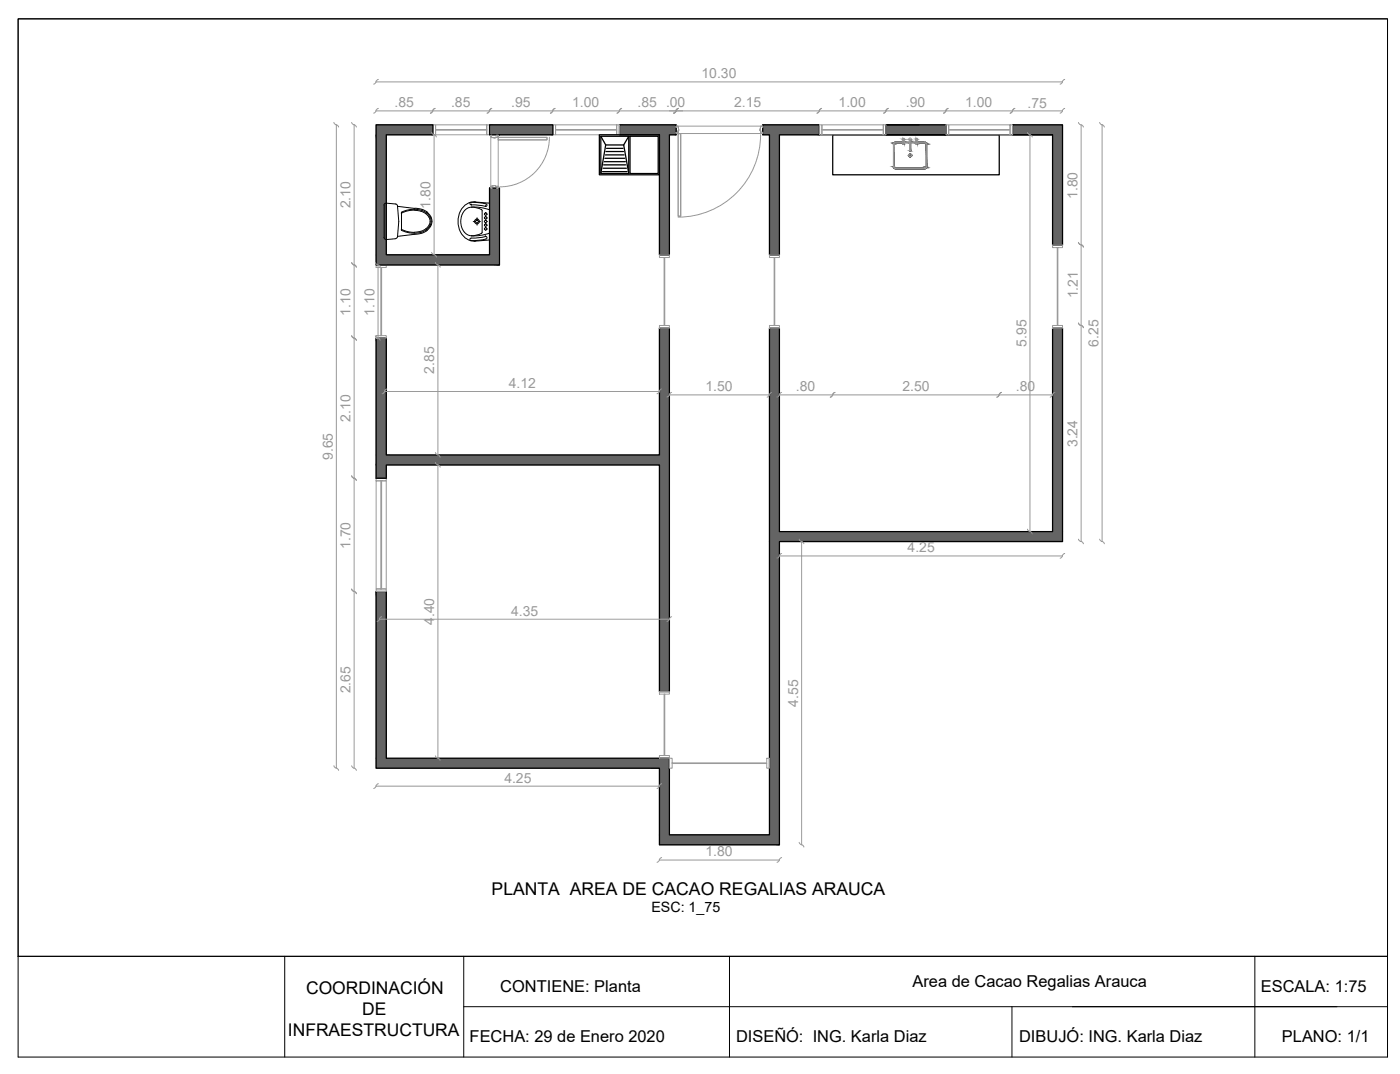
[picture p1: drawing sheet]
<svg xmlns="http://www.w3.org/2000/svg" width="280mm" height="215mm" viewBox="0 0 280 215" stroke-linecap="round" stroke-linejoin="round" font-family="sans-serif">
<!-- layer: 0 -->
<g fill="#636466" stroke="#636466" stroke-width=".2">
<path d="M202.6 25l10 2v-2zM202.6 25l10 2h-10z"/>
<path d="M177.3 25l12 2v-2zM177.3 25l12 2h-12z"/>
<path d="M152.6 25l11.3 2v-2zM152.6 25l11.3 2h-11.3z"/>
<path d="M123.9 25l11.4 2v-2zM123.9 25l11.4 2h-11.4z"/>
<path d="M97.9 25l12.7 2v-2zM97.9 25l12.7 2h-12.7z"/>
<path d="M75.3 25l11.3 2v-2zM75.3 25l11.3 2h-11.3z"/>
<path d="M210.6 27l2 22v-22zM210.6 27l2 22h-2z"/>
<path d="M154 27l1.9 24v-24zM154 27l1.9 24h-1.9z"/>
<path d="M131.9 27l2 24v-24zM131.9 27l2 24h-2z"/>
<path d="M97.9 37.6l2 13.4v-13.4zM97.9 37.6l2 13.4h-2z"/>
<path d="M75.3 27l2 24v-24zM75.3 27l2 24h-2z"/>
<path d="M75.3 51l24.6 2v-2zM75.3 51l24.6 2h-24.6z"/>
<path d="M131.9 65.7l2 25.3v-25.3zM131.9 65.7l2 25.3h-2z"/>
<path d="M75.3 67.6l2 23.4v-23.4zM75.3 67.6l2 23.4h-2z"/>
<path d="M75.3 91l58.6 2v-2zM75.3 91l58.6 2h-58.6z"/>
<path d="M75.3 93l2 2.7v-2.7zM75.3 93l2 2.7h-2z"/>
<path d="M210.6 65.7l2 40.6v-40.6zM210.6 65.7l2 40.6h-2z"/>
<path d="M154 65.7l1.9 40.6v-40.6zM154 65.7l1.9 40.6h-1.9z"/>
<path d="M154 106.3l58.6 2v-2zM154 106.3l58.6 2h-58.6z"/>
<path d="M131.9 93l2 45.3v-45.3zM131.9 93l2 45.3h-2z"/>
<path d="M75.3 118.3l2 33.4v-33.4zM75.3 118.3l2 33.4h-2z"/>
<path d="M75.3 151.7l58.6 2v-2zM75.3 151.7l58.6 2h-58.6z"/>
<path d="M154 108.3l1.9 58.7v-58.7zM154 108.3l1.9 58.7h-1.9z"/>
<path d="M131.9 153.7l2 13.3v-13.3zM131.9 153.7l2 13.3h-2z"/>
<path d="M131.9 167l24 2v-2zM131.9 167l24 2h-24z"/>
</g>
<g fill="none" stroke="#000" stroke-width=".25">
<path d="M75.3 25h11.3v2h-9.3v24h20.6v-13.4h2v15.4h-24.6zM97.9 25h12.7v2h-12.7zM119.9 27h12v8h-12zM120.2 27.3h5.6v7.4h-5.6zM120.2 27.3l1 1.7h3.6M120.6 34.3h4.9M120.7 33.7h4.6M120.8 33h4.4M120.9 32.3h4.2M121 31.7h4M121.1 31h3.8M121.2 29l-1 5.7"/>
<path d="M121.2 30.3h3.5M121.4 29.7h3.3M123.9 25h11.4v2h-1.4v24h-2v-24h-8zM124.8 29l1 5.7M125.8 27.3l-1 1.7M126.1 27.3h5.6v7.4h-5.6zM152.6 25h11.3v2h-8v24h-1.9v-24h-1.4zM163.9 27h46.7M166.6 27h33.3v8h-33.3zM177.3 25h12v2h-12zM177.3 25h6.6M202.6 25h10v24h-2v-22h-8z"/>
<path d="M75.3 67.6h2v23.4h54.6v-25.3h2v72.6h-2v-45.3h-54.6v2.7h-2zM75.3 95.7h2M75.3 118.3h2v33.4h56.6v15.3h20.1v-101.3h1.9v40.6h54.7v-40.6h2v42.6h-56.7v60.7h-24v-15.3h-56.6z"/>
</g>
<!-- layer: PUERTAS -->
<g fill="none" stroke="#989898" stroke-width=".2">
<path d="M86.6 25h.6v2h-.6zM87.2 25h10.2v2h-10.2zM87.2 25.9h10.2v.1h-10.2zM97.4 25h.5v2h-.5zM98.2 37.3l.7-.2 .8 .2v.3h-.3h.2v-.3h-.5v-.2l-.9 .2v.3h.3h-.3zM98.2 27.1h.3h-.3v.3l.7 .2 .7-.2v-.3h-.2h.3v.4h-.6v.1l-.9-.1zM98.2 27.1v10.5M99.7 27.5h9.8v.5h-9.8zM99.7 28v9.3M109.9 27.4a9.9 9.9 0 0 1-9.9 10M110.6 25h.6v2h-.6zM111.2 25h12.2v2h-12.2z"/>
<path d="M111.2 25.9h12.2v.1h-12.2zM123.4 25h.5v2h-.5zM135.3 25.2h.4l.1 .7-.1 .8h-.4v-.2v.2h.3v-.5h.2l-.2-.9h-.3v.2zM135.3 25.2h17.3M135.7 26.7h.5v16.6h-.5zM135.7 26.8h.5v16.4h-.5zM136.2 26.7h16M152.2 26.9a16.5 16.5 0 0 1-16.5 16.5M152.2 25.2h.4v.3v-.2h-.4l-.1 .6 .1 .8h.4v-.2v.2h-.4v-.5h-.2zM163.9 25h.6v2h-.6zM164.5 25h12.2v2h-12.2zM164.5 25.9h12.2v.1h-12.2z"/>
<path d="M176.7 25h.6v2h-.6zM189.3 25h.5v2h-.5zM189.8 25h12.3v2h-12.3zM189.8 25.9h12.3v.1h-12.3zM202.1 25h.5v2h-.5zM75.3 53h2v.5h-2zM76.2 53.5h.2v13.6h-.2zM131.9 51h2v.5h-2zM132.9 51.5h.1v13.6h-.1zM154 51h1.9v.5h-1.9zM154.9 51.5h.1v13.6h-.1zM210.6 49h2v.5h-2z"/>
<path d="M211.5 49.5h.2v15.6h-.2zM75.3 67.1h2v.5h-2zM131.9 65.1h2v.6h-2zM154 65.1h1.9v.6h-1.9zM210.6 65.1h2v.6h-2zM75.3 95.7h2v.5h-2zM75.3 96.2h2v21.6h-2zM76.2 96.2h.2v21.6h-.2zM75.3 117.8h2v.5h-2zM131.9 138.3h2v.6h-2zM132.9 138.9h.1v12.2h-.1zM131.9 151.1h2v.6h-2z"/>
<path d="M133.9 151.7h.6v2h-.6zM134.5 152.6h18.9v.1h-18.9zM153.4 151.7h.6v2h-.6z"/>
</g>
<!-- layer: lineas de proyeccion -->
<g fill="none" stroke="#000" stroke-width=".2">
<path d="M76.8 47.5l.2 .3 .3 .1M76.9 41.1v6.4M77.3 40.6l-.3 .1-.2 .3M77.3 40.6l1.9 .2 .3 .2 .3 3.3-.3 3.1M79.2 47.8l-1.9 .1M79.5 47.3l-.3 .4M79.5 41.3l3.5 .4M80.3 45.9l1.3 .4 1.4 .2M80.3 46a5.6 5.6 0 0 0 4 .5M80.3 42.5v3.6M83 42l-1.4 .2-1.3 .5M83 41.7l1.3 .2"/>
<path d="M83 42.1l1.2 .2M84.2 46.3l-1.2 .1M84.3 42.3l.9 .5M84.3 42.1a5.6 5.6 0 0 0-4 .4M84.3 42.1a2.84 2.84 0 0 1 1.7 1.3M84.3 46.7l-4.8 .6M84.4 41.9l1.1 .5M85.2 42.7l.6 .8M85.2 45.8l-.9 .5M85.3 45.9l-1 .6M85.4 42.4a2.16 2.16 0 0 1 0 3.7M85.5 46.1l-1.1 .6"/>
<path d="M85.9 43.5a1.77 1.77 0 0 1-.7 2.3M86 43.4a1.98 1.98 0 0 1-.7 2.6"/>
</g>
<!-- layer: aparatos -->
<g fill="none" stroke="#000" stroke-width=".2">
<path d="M94.3 40.4l-.3 .3 .3 .3M94.3 47.6l-.3 .3 .3 .3M94.3 40.5a7.2 7.2 0 0 1 3.1 .4v.3l-.3 .1M94.3 41h.1M94.3 41h1.4l1.4 .3M94.3 41.4l1.9 .1 1.7 .5M94.7 44.3h.5M94.8 40.4l3.1 .2v7.4l-3.1 .3M95.2 40.4a3.4 3.4 0 0 0-3.6 3.6 3.6 3.6 0 0 0 3.6 4.2M95.4 43.6v.4M95.4 44.6v.4M95.7 44.3h.4"/>
<path d="M96.3 46.7a2.56 2.56 0 0 1-4.1-1.7 2.76 2.76 0 0 1 2.1-3.6l1.3 .2a.86 .86 0 0 1 .9 .5v4.4l-.2 .2M96.9 44.3h.1M96.9 42.8h.1M96.9 43.6h.1M96.9 45h.1M96.9 45.8h.1M97.1 47.3l.3 .1v.3a6.9 6.9 0 0 1-3.1 .4M97.1 47.3h.1M97.1 47.3l-2.8 .3M97.1 41.3h.1M97.2 43.1h.1M97.2 43.8v.1"/>
<path d="M97.2 44.5v.1M97.2 45.3h.1M97.2 46v.1M97.2 42.5v.1M97.2 43.3h.1M97.2 44v.1M97.2 44.7v.1M97.2 45.5v.1M97.4 44.3h.1M97.4 42.8h.1M97.4 43.6h.1M97.4 45h.1"/>
<path d="M97.4 45.8h.1M97.9 46.6l-1.7 .5-1.9 .1"/>
<circle cx="95.4" cy="44.3" r=".28"/>
<circle cx="95.4" cy="44.3" r=".49"/>
<circle cx="97.2" cy="45" r=".23"/>
<circle cx="97.2" cy="45.8" r=".23"/>
<circle cx="97.2" cy="44.3" r=".23"/>
<circle cx="97.2" cy="42.8" r=".23"/>
<circle cx="97.2" cy="43.6" r=".23"/>
</g>
<!-- layer: COTAS -->
<g fill="none" stroke="#989898" stroke-width=".2">
<path d="M75.3 16.4h137.3M67.3 25v128.7M70.9 25v128.7M75.3 22.2h137.3M86.9 27v24M133.9 22.2h2.7M206.1 27v79.3M216.3 25v83.3M220.5 25v83.3M75.6 53v14.6M87.6 53v38M76.9 78.3h55"/>
<path d="M133.9 79h20.1M155.9 79h54.7M87.6 93v58.7M155.9 111.2h56.7M160.4 108.3v60.7M75.9 123.9h58M75.3 157.3h56.6M131.9 172h24"/>
</g>
<!-- layer: 0 -->
<g fill="none" stroke="#989898" stroke-width=".2">
<path d="M75.7 15.9l-.9 .9M212.6 16.4l-.5 .4M213 15.9l-.4 .5M66.8 24.5l.9 .9M70.4 24.5l.9 .9M75.7 21.7l-.9 .9M86.4 26.5l.9 .9M87 21.7l-.9 .9M98.4 21.7l-.9 .9M111 21.7l-.9 .9M123.9 22.2l-.4 .4M124.4 21.7l-.5 .5"/>
<path d="M135.7 21.7l-.9 .9M164.4 21.7l-.9 .9M177.7 21.7l-.9 .9M189.7 21.7l-.9 .9M203 21.7l-.9 .9M205.6 26.5l.9 .9M212.6 22.2l-.5 .4M213 21.7l-.4 .5M215.8 24.5l.4 .5M216.3 24.9l.5 .5M220 24.5l1 .9M70.4 52.5l.9 .9"/>
<path d="M75.1 52.5l.5 .5M75.6 53l.5 .4M86.4 50.5l.4 .5M86.8 50.9l.5 .5M87.1 52.5l1 .9M215.8 48.5l.4 .5M216.3 49l.5 .4M70.4 67.2l.9 .9M75.1 67.2l.5 .4M75.6 67.6l.5 .5M77.4 77.8l-.9 1M131.9 78.3l-.4 .5"/>
<path d="M132.4 77.8l-.5 .5M134.4 78.5l-1 .9M153.9 79l-.4 .4M154.4 78.5l-.5 .5M156.4 78.5l-.9 .9M166.6 79l-.5 .4M167.1 78.5l-.5 .5M199.9 79l-.5 .4M200.4 78.5l-.5 .5M211 78.5l-.9 .9M215.8 64.6l.4 .5M216.3 65.1l.5 .5"/>
<path d="M70.4 95.2l.9 .9M87.1 92.5l1 1M87.1 90.5l1 1M70.4 117.8l.9 1M156.4 110.7l-.9 1M159.9 107.8l.5 .5M160.4 108.3l.4 .5M205.6 105.9l.4 .4M206 106.3l.5 .5M212.6 111.2l-.5 .5M213 110.7l-.4 .5M215.8 107.8l.4 .5"/>
<path d="M216.3 108.3l.5 .5M220 107.8l.5 .5M220.5 108.3l.5 .5M75.9 123.8l-.5 .5M76.4 123.4l-.5 .4M134.4 123.4l-1 .9M66.8 153.2l.9 .9M70.4 153.2l.9 .9M75.7 156.8l-.9 .9M87.1 151.2l1 .9M131.9 157.2l-.4 .5M132.4 156.8l-.5 .4"/>
<path d="M131.9 172l-.4 .5M132.4 171.5l-.5 .5M156.4 171.5l-.9 1M159.9 168.5l.9 .9"/>
</g>
<!-- layer: ACHUMURO -->
<g fill="#636466" stroke="#636466" stroke-width=".2">
<path d="M185.1 33.6h.2z"/>
<path d="M178.9 33.7h6.3z"/>
<path d="M183.3 27.9h.2z"/>
<path d="M182 27.9h.1z"/>
<path d="M180.7 28.7h.2z"/>
<path d="M180.7 28.8h.2z"/>
<path d="M183.3 28.8h.2z"/>
<path d="M183.5 28.4h1.6zM183.5 28.4h1.6z"/>
<path d="M179.2 28.4h1.5zM179.1 28.4h1.6z"/>
<path d="M183.5 28.4h1.7zM183.5 28.4h1.7z"/>
<path d="M179.1 28.4h1.6zM179 28.4h1.7z"/>
<path d="M183.5 28.4l1.7 .1zM183.5 28.4l1.7 .1z"/>
<path d="M179 28.4l1.7 .1zM178.9 28.5h1.8z"/>
<path d="M183.5 28.5h1.8zM183.5 28.5h1.8z"/>
<path d="M178.9 28.5h1.8zM178.9 28.5h1.8z"/>
<path d="M183.5 28.5l1.8 .1zM183.5 28.5l1.8 .1z"/>
<path d="M182.2 28.4l1.1 .2v-.2zM182.2 28.4l1.1 .2h-1.1z"/>
<path d="M180.9 28.4l1.1 .2v-.2zM180.9 28.4l1.1 .2h-1.1z"/>
<path d="M178.9 28.5l1.8 .1zM178.9 28.5l1.8 .1z"/>
<path d="M185 28.6h.3zM185 28.6h.3z"/>
<path d="M178.9 28.6h.2zM178.9 28.6h.3z"/>
<path d="M185.1 28.6h.2zM185.1 28.6h.2z"/>
<path d="M185.1 28.6h.3zM185.1 28.6h.3z"/>
<path d="M178.9 28.6h.2zM178.8 28.6h.3z"/>
<path d="M185.1 28.6h.3zM185.1 28.6h.3z"/>
<path d="M178.8 28.6h.3zM178.8 28.6h.2zM178.8 28.6h.2zM178.8 28.6h.2z"/>
<path d="M185.2 28.6h.2zM185.2 28.6h.2zM185.2 28.6h.2zM185.2 28.6h.2z"/>
<path d="M178.8 28.6h.2zM178.8 28.6h.2z"/>
<path d="M185.2 28.6l.2 .1zM185.2 28.6l.2 .1z"/>
<path d="M178.8 28.6h.2zM178.8 28.6l.1 .1zM178.8 28.7h.1zM178.8 28.7h.1z"/>
<path d="M185.2 28.7h.2zM185.2 28.7h.2zM185.3 28.7h.1zM185.3 28.7h.1z"/>
<path d="M178.8 28.7h.1zM178.8 28.7h.1z"/>
<path d="M185.3 28.7h.1zM185.3 28.7h.1z"/>
<path d="M178.8 28.7h.1zM178.8 28.7h.1z"/>
<path d="M185.3 28.7h.1zM185.3 28.7h.1z"/>
<path d="M178.8 28.7h.1zM178.8 28.7l.1 .1z"/>
<path d="M185.3 28.7l.1 .1zM185.3 28.7l.1 .1z"/>
<path d="M185.3 28.8h.1zM185.3 28.8h.1z"/>
<path d="M178.8 28.8h.1zM178.8 28.8h.1z"/>
<path d="M182.1 30.8h.1zM182 30.8h.2z"/>
<path d="M182 30.8h.2zM182 30.8h.2z"/>
<path d="M182 30.8l.3 .1zM182 30.8l.3 .1z"/>
<path d="M181.9 30.9h.4zM181.9 30.9h.4z"/>
<path d="M181.9 30.9h.5zM181.9 30.9h.5z"/>
<path d="M181.8 30.9l.6 .1zM181.8 30.9l.6 .1z"/>
<path d="M181.8 31h.6zM181.8 31h.6z"/>
<path d="M181.8 31l.6 .1zM181.8 31l.6 .1z"/>
<path d="M181.8 31.1l.6 .1zM181.8 31.1l.6 .1z"/>
<path d="M181.8 31.2h.6zM181.8 31.2h.6z"/>
<path d="M181.8 31.2h.6zM181.8 31.2h.6z"/>
<path d="M181.8 31.2h.6zM181.8 31.2l.5 .1z"/>
<path d="M181.9 31.3h.4zM181.9 31.3h.4z"/>
<path d="M181.9 31.3h.4zM181.9 31.3l.3 .1z"/>
<path d="M182 31.4h.2zM182 31.4h.2z"/>
<path d="M182 31.4h.2zM182 31.4h.1z"/>
<path d="M185.3 28.8l.1 4.6v-4.6zM185.3 28.8l.1 4.6h-.1z"/>
<path d="M178.8 28.8l.1 4.6v-4.6zM178.8 28.8l.1 4.6h-.1z"/>
<path d="M185.3 33.4h.1zM185.3 33.4h.1z"/>
<path d="M178.8 33.4h.1zM178.8 33.4h.1z"/>
<path d="M185.3 33.4h.1zM185.3 33.4h.1z"/>
<path d="M178.8 33.4h.1zM178.8 33.4h.1z"/>
<path d="M185.3 33.4h.1zM185.3 33.4h.1z"/>
<path d="M178.8 33.4h.1zM178.8 33.4h.1z"/>
<path d="M185.3 33.4l.1 .1zM185.3 33.4l.1 .1zM185.3 33.5h.1zM185.3 33.5h.1z"/>
<path d="M178.8 33.4l.1 .1zM178.8 33.4l.1 .1zM178.8 33.5h.1zM178.8 33.5h.1z"/>
<path d="M185.3 33.5h.1zM185.2 33.5h.2z"/>
<path d="M178.8 33.5h.2zM178.8 33.5h.2z"/>
<path d="M185.2 33.5h.2zM185.2 33.5l.2 .1zM185.2 33.6h.2zM185.2 33.6h.2z"/>
<path d="M178.8 33.5l.2 .1zM178.8 33.5l.2 .1zM178.8 33.6h.2zM178.8 33.6h.2z"/>
<path d="M185.2 33.6h.2zM185.2 33.6h.2z"/>
<path d="M178.8 33.6h.3zM178.8 33.6h.3z"/>
<path d="M185.2 33.6h.2zM185.2 33.6h.2z"/>
<path d="M185.1 33.6h.2zM185.1 33.6h.3z"/>
<path d="M178.8 33.6h.3zM178.8 33.6h.3z"/>
<path d="M185.1 33.6h.2zM185.1 33.6h.2zM185 33.6h.3z"/>
<path d="M178.9 33.6h.3zM178.9 33.6h.3z"/>
<path d="M178.9 33.6l6.4 .1zM178.9 33.6l6.4 .1z"/>
<path d="M178.9 33.7h6.4zM178.9 33.7h6.4z"/>
<path d="M178.9 33.7h6.4zM178.9 33.7h6.3zM178.9 33.7h6.3z"/>
<path d="M179 33.7h6.2zM179 33.7h6.2z"/>
<path d="M179 33.7h6.2zM179 33.7h6.2z"/>
<path d="M179 33.7h6.2zM179 33.7h6.1zM179.1 33.7h6zM179.1 33.7h6z"/>
<path d="M179.1 33.7h6zM179.1 33.7h5.9z"/>
<path d="M180.7 27.9h.2zM180.7 27.9h.2z"/>
<path d="M183.3 27.9h.2zM183.3 27.9h.2z"/>
<path d="M180.7 27.9h.2zM180.7 27.9h.2zM180.7 27.9h.2zM180.7 27.9h.2z"/>
<path d="M183.3 27.9h.2zM183.3 27.9h.2z"/>
<path d="M180.7 27.9h.2zM180.7 27.9h.2zM180.7 27.9h.2zM180.7 27.9h.2z"/>
<path d="M183.3 27.9h.2zM183.3 27.9h.2z"/>
<path d="M180.7 27.9h.2zM180.7 27.9h.2zM180.7 27.9h.2zM180.7 27.9h.2z"/>
<path d="M183.3 27.9h.2zM183.3 27.9h.2z"/>
<path d="M180.7 27.9h.2zM180.7 27.9h.2zM180.7 27.9h.2zM180.7 27.9h.2z"/>
<path d="M183.3 27.9h.2zM183.3 27.9h.2z"/>
<path d="M180.7 27.9h.2zM180.7 27.9h.2z"/>
<path d="M180.7 27.9h.2zM180.7 27.9h.2z"/>
<path d="M182 27.9h.2zM182 27.9h.2z"/>
<path d="M183.3 27.9h.2zM183.3 27.9h.2z"/>
<path d="M180.7 27.9h.2zM180.7 27.9h.2zM180.7 27.9h.2zM180.7 27.9h.2z"/>
<path d="M182 27.9h.2zM182 27.9h.2zM182 27.9h.2zM182 27.9h.2z"/>
<path d="M183.3 27.9h.2zM183.3 27.9h.2z"/>
<path d="M180.7 27.9h.2zM180.7 27.9h.2z"/>
<path d="M182 27.9h.2zM182 27.9h.2z"/>
<path d="M182 27.9l.2 .1zM182 27.9l.2 .1zM182 28h.2zM182 28h.2z"/>
<path d="M183.3 27.9l.2 .8v-.8zM183.3 27.9l.2 .8h-.2z"/>
<path d="M180.7 27.9l.2 .8v-.8zM180.7 27.9l.2 .8h-.2zM180.7 28.7h.2z"/>
<path d="M183.3 28.7h.2zM183.3 28.7h.2z"/>
<path d="M180.7 28.7h.2zM180.7 28.7h.2zM180.7 28.7h.2zM180.7 28.7h.2z"/>
<path d="M183.3 28.7h.2zM183.3 28.7h.2z"/>
<path d="M180.7 28.7h.2zM180.7 28.7h.2z"/>
<path d="M180.7 28.7l.2 .1zM180.7 28.7l.2 .1z"/>
<path d="M183.3 28.7l.2 .1zM183.3 28.7l.2 .1z"/>
<path d="M180.7 28.8h.2zM180.7 28.8h.2z"/>
<path d="M180.7 28.8h.2zM180.7 28.8h.2z"/>
<path d="M183.3 28.8h.2zM183.3 28.8h.2z"/>
<path d="M180.7 28.8h.2zM180.7 28.8h.2zM180.7 28.8h.2zM180.7 28.8h.2z"/>
<path d="M183.3 28.8h.2zM183.3 28.8h.2z"/>
<path d="M180.7 28.8h.2zM180.7 28.8h.2zM180.7 28.8h.2zM180.7 28.8h.2z"/>
<path d="M183.3 28.8h.2zM183.3 28.8h.2z"/>
<path d="M180.7 28.8h.2zM180.7 28.8h.2zM180.7 28.8h.2zM180.7 28.8h.2z"/>
<path d="M183.3 28.8h.2zM183.3 28.8h.2z"/>
<path d="M182 28l.2 2.1v-2.1zM182 28l.2 2.1h-.2zM182 30.1h.2zM182 30.1h.2zM182 30.1h.2zM182 30.1h.2z"/>
<path d="M182 30.1h.2zM182 30.1h.2z"/>
<path d="M182 30.1l.2 .1zM182 30.1l.2 .1zM182 30.2h.2zM182 30.2h.2z"/>
<path d="M182 30.2h.2zM182 30.2h.2zM182 30.2h.2zM182 30.2h.2zM182 30.2h.2zM182 30.2h.2zM182 30.2h.2zM182 30.2h.2zM182 30.2h.2zM182 30.2h.2zM182 30.2h.2zM182 30.2h.2z"/>
<path d="M182 30.2h.2zM182 30.2h.1zM182 30.2h.1zM182 30.2h.1z"/>
<path d="M182 30.2h.1zM182 30.2h.1z"/>
</g>
<!-- layer: 4.mobiliario -->
<g fill="none" stroke="#989898" stroke-width=".2">
<path d="M178.8 33.3l.2 .4h.2h5.8l.4-.4M178.9 33.3l.3 .3h5.8l.3-.3M179.2 28.5l-.3 .3v4.6M179.2 28.6h1.5M180.7 28.4h-1.5l-.4 .2v4.8M180.7 27.9v.8M180.7 28.7v.1M180.7 27.9h.1M180.7 27.9h.2M180.9 28.7l-.2 .1M180.9 28.2l.1-.3-.2-.3-.3 .3 .2 .3M180.9 28.6h1.1"/>
<path d="M180.9 28.4h1.1M180.9 27.9v.8M182 28.1l-.2-.3 .3-.2 .3 .2-.2 .3M182 30.1v.1M182 27.9v2.2M182.1 27.9h.1M182.1 30.2h.1M182.1 27.9l.1 .1M182.2 30.1l-.1 .1M182.2 28.6h1.1M182.2 28.4h1.1M182.2 28v2.1"/>
<path d="M183.3 28.2l-.2-.3 .3-.3 .3 .3-.2 .3M183.3 27.9v.8M183.3 28.7l.1 .1 .1-.1M183.3 27.9h.2M183.5 28.4h1.5l.4 .2v.2M183.5 28.6h1.5M183.5 27.9v.8M185 28.5l.3 .3v4.6M185.4 28.8v4.6"/>
<circle cx="182.1" cy="31.1" r=".28"/>
</g>
<!-- layer: COLUMNAS -->
<path d="M3.6 3.8h274v187.5h-274z" fill="none" stroke="#000" stroke-width=".2"/>
<!-- layer: detalle -->
<path d="M3.6 3.8h274v187.5h-274zM3.6 191.3v20.2h274v-20.2M57 191.3v20.2M92.8 191.3v20.2M146 191.3v20.2M251.1 191.3v20.2M92.8 201.4h184.8M202.5 201.4v10.1" fill="none" stroke="#000" stroke-width=".2"/>
<g font-size="3.5">
<text x="98.4" y="179.1">PLANTA AREA DE CACAO REGALIAS ARAUCA</text>
<text x="61.2" y="198.8">COORDINACIÓN</text>
<text x="72.5" y="202.9">DE</text>
<text x="57.6" y="207.2">INFRAESTRUCTURA</text>
</g>
<g font-size="3.3">
<text x="182.6" y="197.5">Area de Cacao Regalias Arauca</text>
<text x="100.1" y="198.4">CONTIENE: Planta</text>
<text x="252.3" y="198.4">ESCALA: 1:75</text>
<text x="94" y="208.4">FECHA: 29 de Enero 2020</text>
<text x="147.3" y="208.4">DISEÑÓ: ING. Karla Diaz</text>
<text x="203.9" y="208.4">DIBUJÓ: ING. Karla Diaz</text>
<text x="256.5" y="208.4">PLANO: 1/1</text>
</g>
<g font-size="2.8" fill="#989898">
<text x="140.4" y="15.7">10.30</text>
<text x="78.9" y="21.5">.85</text>
<text x="90.2" y="21.5">.85</text>
<text x="102.3" y="21.5">.95</text>
<text x="114.5" y="21.5">1.00</text>
<text x="127.6" y="21.5">.85 .00</text>
<text x="146.9" y="21.5">2.15</text>
<text x="167.8" y="21.5">1.00</text>
<text x="181.3" y="21.5">.90</text>
<text x="193.1" y="21.5">1.00</text>
<text x="205.6" y="21.5">.75</text>
<text x="70.1" y="41.7" transform="rotate(-90 70.1 41.7)">2.10</text>
<text x="86.1" y="41.8" transform="rotate(-90 86.1 41.8)">1.80</text>
<text x="215.6" y="39.8" transform="rotate(-90 215.6 39.8)">1.80</text>
<text x="215.6" y="59.7" transform="rotate(-90 215.6 59.7)">1.21</text>
<text x="70.1" y="63.1" transform="rotate(-90 70.1 63.1)">1.10</text>
<text x="74.9" y="63.1" transform="rotate(-90 74.9 63.1)">1.10</text>
<text x="205.3" y="69.4" transform="rotate(-90 205.3 69.4)">5.95</text>
<text x="219.8" y="69.4" transform="rotate(-90 219.8 69.4)">6.25</text>
<text x="86.9" y="74.7" transform="rotate(-90 86.9 74.7)">2.85</text>
<text x="101.8" y="77.6">4.12</text>
<text x="141.1" y="78.3">1.50</text>
<text x="159.2" y="78.3">.80</text>
<text x="180.6" y="78.3">2.50</text>
<text x="203.3" y="78.3">.80</text>
<text x="70.1" y="84.4" transform="rotate(-90 70.1 84.4)">2.10</text>
<text x="215.6" y="89.5" transform="rotate(-90 215.6 89.5)">3.24</text>
<text x="66.6" y="92" transform="rotate(-90 66.6 92)">9.65</text>
<text x="70.1" y="109.8" transform="rotate(-90 70.1 109.8)">1.70</text>
<text x="181.6" y="110.5">4.25</text>
<text x="86.9" y="125" transform="rotate(-90 86.9 125)">4.40</text>
<text x="102.3" y="123.2">4.35</text>
<text x="70.1" y="138.7" transform="rotate(-90 70.1 138.7)">2.65</text>
<text x="159.7" y="141.4" transform="rotate(-90 159.7 141.4)">4.55</text>
<text x="100.9" y="156.5">4.25</text>
<text x="141.1" y="171.3">1.80</text>
</g>
<text font-size="2.8" x="130.3" y="182.4">ESC: 1_75</text>
</svg>
